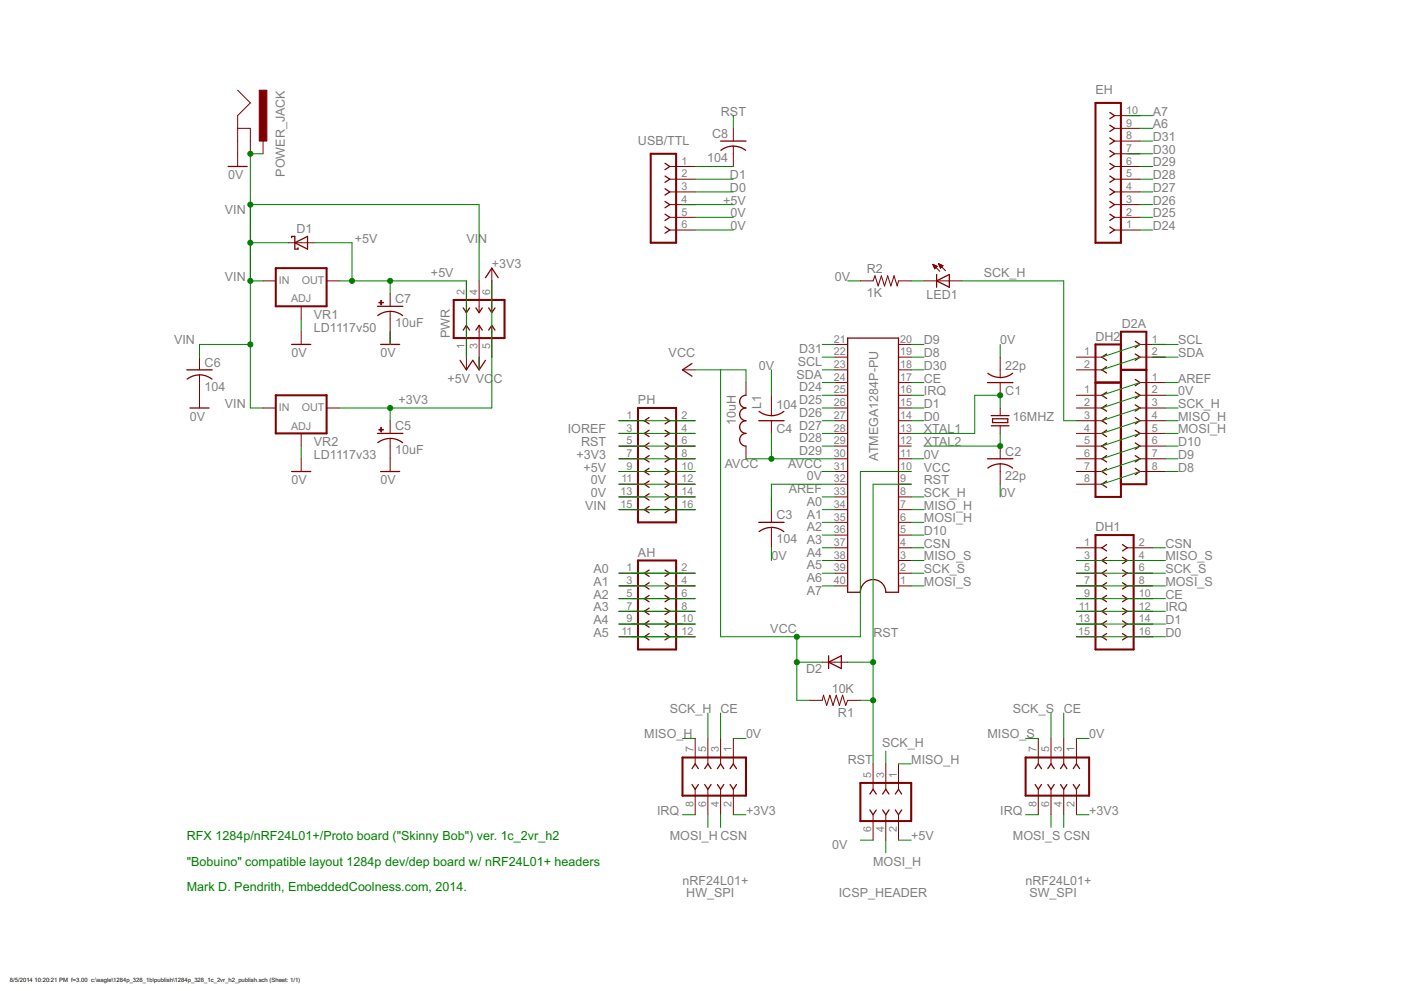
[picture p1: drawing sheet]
<svg xmlns="http://www.w3.org/2000/svg" width="840mm" height="594mm" viewBox="0 0 840 594" stroke-linecap="round" stroke-linejoin="round" font-family="sans-serif">
<g fill="none" stroke="#800000" stroke-width="1.2">
<path d="M657 62h15v84h-15zM390 92h15v54h-15zM165 161h31v23h-31zM272 180h30v23h-30zM672 206h-15v92h15v-99h15v91h-15M165 237h31v23h-31zM657 229h15M672 222h15M383 245h22v68h-22zM383 336h22v53h-22zM657 321h23v68h-23zM409 454h38v23h-38z"/>
<path d="M615 454h38v23h-38zM516 469h30v23h-30z"/>
</g>
<g fill="none" stroke="#800000" stroke-width=".6">
<path d="M142 54l8 8-8 7v31M142 77h8v15M440 77v8M668 77h15M668 69h15M158 85v7M402 100h15M440 88v12M668 100h15M668 92h15M668 85h15M402 115h15"/>
<path d="M402 107h15M668 115h15M668 107h15M402 138h15M402 130h15M402 123h15M668 138h15M668 130h15M668 123h15M173 146h15M559 158l4 5M559 158l3 2-2 1z"/>
<path d="M559 159h1M560 159h1M560 160h2M563 158l4 4M563 158l2 1-1 2zM563 158h1M563 159h2M563 160h2M158 168h7M196 168h7M234 176v8M280 168v19"/>
<path d="M287 168v19M295 161v26M516 168h7M539 168h7M554 168h23M560 160h1M560 161h1M564 160h.1M564 161h.1M181 184v7M181 199v7M234 187v19"/>
<path d="M280 195v27M287 195v27M295 195v19M120 214v8M501 214h7M501 206h7M539 214h7M539 206h7M600 214v12M645 214h16M683 214h16M683 206h16"/>
<path d="M120 225v20M409 222h8M447 229v8M462 237v12M501 237h7M501 229h7M501 222h7M539 237h7M539 229h7M539 222h7M600 229v8M645 237h16"/>
<path d="M645 222h16M683 237h16M683 229h16M158 245h7M181 260v7M196 245h7M234 252v8M371 252h15M371 260h15M402 252h15M402 260h15M462 252v8"/>
<path d="M501 245h7M501 252h7M501 260h7M539 245h7M539 252h7M539 260h7M600 245v4M600 255v5M645 245h16M645 252h16M645 260h16M683 245h16"/>
<path d="M683 252h16M683 260h16M181 275v8M234 263v20M371 267h15M371 275h15M402 267h15M402 275h15M447 267v8M501 267h7M501 275h7M539 267h7"/>
<path d="M539 275h7M600 267v8M600 278v12M645 267h16M645 275h16M683 267h16M683 275h16M371 283h15M371 290h15M371 298h15M402 283h15M402 290h15"/>
<path d="M402 298h15M501 283h7M501 290h7M501 298h7M539 283h7M539 290h7M539 298h7M645 283h16M645 290h16M683 283h16M371 306h15M402 306h15"/>
<path d="M462 306v7M462 316v12M501 306h7M501 313h7M539 306h7M539 313h7M501 328h7M501 336h7M501 321h7M539 328h7M539 336h7M539 321h7"/>
<path d="M645 328h16M645 336h16M676 328h15M676 336h15M371 344h15M371 351h15M371 359h15M402 344h15M402 351h15M402 359h15M501 344h7M501 351h7"/>
<path d="M539 344h7M539 351h7M645 344h16M645 351h16M645 359h16M676 344h15M676 351h15M676 359h15M371 366h15M371 374h15M402 366h15M402 374h15"/>
<path d="M645 366h16M645 374h16M676 366h15M676 374h15M371 382h15M402 382h15M493 397h15M645 382h16M676 382h15M485 420h8M508 420h8M417 443v15"/>
<path d="M424 443v15M432 443v15M440 443v15M523 458v15M531 458v15M539 458v15M623 443v15M630 443v15M638 443v15M645 443v15M417 473v15M424 473v15"/>
<path d="M432 473v15M440 473v15M623 473v15M630 473v15M638 473v15M645 473v15M523 488v16M531 488v16M539 488v16"/>
</g>
<g fill="none" stroke="#800000" stroke-width=".76">
<path d="M665 75l3 2-3 2M665 67l3 2-3 2M137 100h11M399 98l3 2-3 2M432 85h15M447 90a12 12 0 0 0-15 0M665 98l3 2-3 2M665 90l3 2-3 2M665 83l3 2-3 1M399 106l3 1-3 2M399 113l3 2-3 2M665 113l3 2-3 2"/>
<path d="M665 106l3 1-3 2M399 121l3 2-3 2M399 128l3 2-3 2M399 136l3 2-3 2M665 136l3 2-3 2M665 128l3 2-3 2M665 121l3 2-3 2M175 142h2v7h2M177 146l7-4v7zM291 166l4-5 4 5M562 168l7-3v7zM562 165v7"/>
<path d="M226 184h16M227 189a12 12 0 0 1 14 0M278 198l2-3 2 3M278 185l2 2 2-2M285 198l2-3 2 3M285 185l2 2 2-2M293 198l2-3 2 3M293 185l2 2 2-2M175 206h11M228 206h12M276 216l4 6 3-6 4 6 4-6M415 218l-6 4 6 4"/>
<path d="M508 203h31v152h-8a8 8 0 0 0-8-8 8 8 0 0 0-7 8h-8zM663 212l-2 2 2 2M663 220l-2 2 2 2M681 205l2 1-2 2M681 212l2 2-2 2M112 222h15M112 227a12 12 0 0 1 15 0M447 237a4 4 0 0 0-4 4 4 4 0 0 0 4 4 4 4 0 0 0-4 3 4 4 0 0 0 4 4 4 4 0 0 0-4 4 4 4 0 0 0 4 4 4 4 0 0 0-4 4 4 4 0 0 0 4 3M592 229h15M592 224a12 12 0 0 0 8 2M607 224a12 12 0 0 1-7 2M663 235l-2 2 2 2"/>
<path d="M681 227l2 2-2 2M681 235l2 2-2 2M114 245h11M226 260h16M389 250l-3 2 3 2M389 258l-3 2 3 2M399 258l3 2-3 2M399 250l3 2-3 2M455 252h15M455 247a12 12 0 0 0 15 0M594 255h11M594 249h11"/>
<path d="M595 251h9v2h-9zM663 243l-2 2 2 1M663 250l-2 2 2 2M663 258l-2 2 2 2M681 250l2 2-2 2M681 258l2 2-2 2M681 243l2 2-2 1M227 265a12 12 0 0 1 14 0M389 266l-3 1 3 2M389 273l-3 2 3 2M399 273l3 2-3 2M399 266l3 1-3 2"/>
<path d="M592 275h15M663 266l-2 1 2 2M663 273l-2 2 2 2M681 266l2 1-2 2M681 273l2 2-2 2M175 283h11M228 283h12M389 281l-3 2 3 2M389 288l-3 2 3 2M389 296l-3 2 3 2M399 288l3 2-3 2M399 281l3 2-3 2"/>
<path d="M399 296l3 2-3 2M592 281a12 12 0 0 1 15 0M663 281l-2 2 2 2M663 288l-2 2 2 2M681 281l2 2-2 2M389 304l-3 2 3 1M399 304l3 2-3 1M455 313h15M455 319a12 12 0 0 1 15 0M663 326l-2 2 2 2M663 334l-2 2 2 2M673 334l3 2-3 2"/>
<path d="M673 326l3 2-3 2M389 342l-3 2 3 2M389 349l-3 2 3 2M389 357l-3 2 3 2M399 349l3 2-3 2M399 342l3 2-3 2M399 357l3 2-3 2M663 342l-2 2 2 2M663 349l-2 2 2 2M663 357l-2 2 2 2M673 349l3 2-3 2M673 342l3 2-3 2"/>
<path d="M673 357l3 2-3 2M389 365l-3 1 3 2M389 372l-3 2 3 2M389 380l-3 2 3 2M399 365l3 1-3 2M399 380l3 2-3 2M399 372l3 2-3 2M663 365l-2 1 2 2M663 372l-2 2 2 2M663 380l-2 2 2 2M673 365l3 1-3 2M673 380l3 2-3 2"/>
<path d="M673 372l3 2-3 2M497 397l7-4v8zM497 393v8M415 461l2-3 2 3M415 470l2 3 2-3M423 461l1-3 2 3M423 470l1 3 2-3M430 461l2-3 2 3M430 470l2 3 2-3M438 461l2-3 2 3M438 470l2 3 2-3M522 476l1-3 2 3"/>
<path d="M529 476l2-3 2 3M537 476l2-3 2 3M621 461l2-3 1 3M621 470l2 3 1-3M628 461l2-3 2 3M628 470l2 3 2-3M636 461l2-3 2 3M636 470l2 3 2-3M643 461l2-3 2 3M643 470l2 3 2-3M522 486l1 2 2-2M529 486l2 2 2-2"/>
<path d="M537 486l2 2 2-2"/>
</g>
<g fill="#800000" stroke="#800000" stroke-width=".6">
<path d="M227 257l3 1z"/>
<path d="M228 256l1 3z"/>
<path d="M155 54h5v31h-5z"/>
<path d="M227 181l3 1z"/>
<path d="M228 180l1 3z"/>
</g>
<path d="M523 168l2-3 1 6 2-6 2 6 2-6 2 6 2-6 2 6 1-3M493 420l1-3 2 6 2-6 1 6 2-6 2 6 2-6 2 6 1-3" fill="none" stroke="#800000" stroke-width=".61"/>
<g fill="none" stroke="#008000" stroke-width=".6">
<path d="M440 69v8M676 69h15M683 77h8M158 92h-8v153h8M417 100h23M676 92h15M683 100h8M683 85h8M417 107h23M417 115h23M683 107h8M683 115h8"/>
<path d="M150 123h137v45M409 123h31M417 138h23M417 130h23M683 123h8M683 138h8M683 130h8M150 146h23M188 146h23v22M150 168h8M203 168h77v46M234 168v8"/>
<path d="M295 168v77h-92M508 168h8M546 168h8M577 168h61v84h7M181 191v8M234 199v7M150 206h-30v8M287 214v8M493 206h8M493 214h8M546 206h8M546 214h8"/>
<path d="M600 206v8M683 214l-22 8M683 206l-22 8M691 206h15M691 214h15M417 222h30v7M432 222v160h84v-99h30M462 222v15M493 229h8M493 237h8M493 222h8M546 229h8"/>
<path d="M546 237h8M546 222h8M683 237l-22 8M683 229l-22 8M699 229h7M699 237h7M234 245v7M371 260h46M371 252h46M462 260v15M493 260h8M493 252h8"/>
<path d="M493 245h8M546 252h8M546 245h8M600 245v-8h-16v23h-38M600 260v7h-46M683 260l-22 7M683 252l-22 8M683 245l-22 7M699 260h7M699 252h7M699 245h7M181 267v8"/>
<path d="M371 267h46M371 275h46M447 275h54M493 267h8M546 275h8M683 275l-22 8M683 267l-22 8M699 267h7M699 275h7M371 290h46M371 298h46M371 283h46"/>
<path d="M493 298h8M493 283h8M501 290h-39v16M546 290h-23v168M546 298h8M600 290v8M683 283l-22 7M699 283h7M371 306h46M493 313h8M493 306h8M546 313h8"/>
<path d="M546 306h8M462 328v8M493 328h8M493 336h8M493 321h8M546 328h8M546 336h8M546 321h8M645 336h54M691 328h8M371 359h46M371 351h46"/>
<path d="M371 344h46M493 351h8M493 344h8M546 351h8M546 344h8M645 359h54M645 351h54M645 344h54M371 366h46M371 374h46M645 366h54M645 374h54"/>
<path d="M371 382h46M478 382v38h7M478 397h15M508 397h15M645 382h54M516 420h7M424 427v16M432 427v16M630 427v16M638 427v16M409 443h8M440 443h7"/>
<path d="M531 450v8M539 458h7M615 443h8M645 443h8M409 488h8M424 488v8M432 488v8M440 488h7M615 488h8M630 488v8M638 488v8M645 488h8"/>
<path d="M516 504h7M531 504v7M539 504h7"/>
</g>
<g fill="#008000" stroke="#008000" stroke-width=".6">
<circle cx="523" cy="420" r="1.5"/>
<circle cx="523" cy="397" r="1.5"/>
<circle cx="150" cy="146" r="1.5"/>
<circle cx="150" cy="168" r="1.5"/>
<circle cx="150" cy="206" r="1.5"/>
<circle cx="150" cy="92" r="1.5"/>
<circle cx="150" cy="123" r="1.5"/>
<circle cx="600" cy="237" r="1.5"/>
<circle cx="600" cy="267" r="1.5"/>
<circle cx="462" cy="275" r="1.5"/>
<circle cx="478" cy="382" r="1.5"/>
<circle cx="478" cy="397" r="1.5"/>
<circle cx="211" cy="168" r="1.5"/>
<circle cx="234" cy="168" r="1.5"/>
<circle cx="234" cy="245" r="1.5"/>
</g>
<g font-size="8.4" fill="#808080">
<text x="657" y="56">EH</text>
<text x="432" y="69">RST</text>
<text x="691" y="69">A7</text>
<text x="691" y="77">A6</text>
<text x="427" y="83">C8</text>
<text x="382" y="87">USB/TTL</text>
<text x="691" y="85">D31</text>
<text x="691" y="92">D30</text>
<text x="424" y="97">104</text>
<text x="691" y="100">D29</text>
<text x="137" y="107">0V</text>
<text x="171" y="106" transform="rotate(-90 171 106)">POWER_JACK</text>
<text x="438" y="107">D1</text>
<text x="691" y="107">D28</text>
<text x="438" y="115">D0</text>
<text x="691" y="115">D27</text>
<text x="434" y="123">+5V</text>
<text x="691" y="123">D26</text>
<text x="135" y="128">VIN</text>
<text x="438" y="130">0V</text>
<text x="691" y="130">D25</text>
<text x="438" y="138">0V</text>
<text x="691" y="138">D24</text>
<text x="178" y="140">D1</text>
<text x="213" y="146">+5V</text>
<text x="280" y="146">VIN</text>
<text x="295" y="161">+3V3</text>
<text x="258" y="166">+5V</text>
<text x="520" y="164">R2</text>
<text x="590" y="166">SCK_H</text>
<text x="135" y="168">VIN</text>
<text x="501" y="168">0V</text>
<text x="520" y="178">1K</text>
<text x="555" y="179">LED1</text>
<text x="237" y="182">C7</text>
<text x="188" y="191">VR1</text>
<text x="237" y="196">10uF</text>
<text x="673" y="197">D2A</text>
<text x="188" y="199">LD1117v50</text>
<text x="270" y="203" transform="rotate(-90 270 203)">PWR</text>
<text x="104" y="206">VIN</text>
<text x="554" y="206">D9</text>
<text x="600" y="206">0V</text>
<text x="657" y="204">DH2</text>
<text x="706" y="206">SCL</text>
<text x="175" y="214">0V</text>
<text x="228" y="214">0V</text>
<text x="401" y="214">VCC</text>
<text x="479" y="212">D31</text>
<text x="554" y="214">D8</text>
<text x="706" y="214">SDA</text>
<text x="123" y="220">C6</text>
<text x="455" y="222">0V</text>
<text x="478" y="219">SCL</text>
<text x="554" y="222">D30</text>
<text x="478" y="227">SDA</text>
<text x="603" y="222">22p</text>
<text x="268" y="229">+5V VC</text>
<text x="296" y="229">C</text>
<text x="554" y="229">CE</text>
<text x="706" y="229">AREF</text>
<text x="123" y="234">104</text>
<text x="479" y="235">D24</text>
<text x="554" y="237">IRQ</text>
<text x="603" y="237">C1</text>
<text x="706" y="237">0V</text>
<text x="135" y="245">VIN</text>
<text x="239" y="242">+3V3</text>
<text x="382" y="242">PH</text>
<text x="456" y="245" transform="rotate(-90 456 245)">L1</text>
<text x="466" y="245">104</text>
<text x="479" y="242">D25</text>
<text x="554" y="245">D1</text>
<text x="706" y="245">SCK_H</text>
<text x="479" y="250">D26</text>
<text x="114" y="252">0V</text>
<text x="237" y="258">C5</text>
<text x="441" y="255" transform="rotate(-90 441 255)">10uH</text>
<text x="554" y="252">D0</text>
<text x="607" y="252">16MHZ</text>
<text x="706" y="252">MISO_H</text>
<text x="340" y="260">IOREF</text>
<text x="466" y="259">C4 D27</text>
<text x="554" y="260">XTAL1</text>
<text x="706" y="260">MOSI_H</text>
<text x="188" y="267">VR2</text>
<text x="348" y="267">RST</text>
<text x="479" y="265">D28</text>
<text x="554" y="267">XTAL2</text>
<text x="706" y="267">D10</text>
<text x="188" y="275">LD1117v33</text>
<text x="237" y="272">10uF</text>
<text x="346" y="275">+3V3</text>
<text x="479" y="273">D29</text>
<text x="554" y="275">0V</text>
<text x="603" y="273">C2</text>
<text x="706" y="275">D9</text>
<text x="435" y="280">AVCC</text>
<text x="473" y="280">AVCC</text>
<text x="527" y="276" transform="rotate(-90 527 276)">ATMEGA1284P-PU</text>
<text x="350" y="283">+5V</text>
<text x="554" y="283">VCC</text>
<text x="603" y="288">22p</text>
<text x="706" y="283">D8</text>
<text x="175" y="290">0V</text>
<text x="228" y="290">0V</text>
<text x="354" y="290">0V</text>
<text x="484" y="288">0V</text>
<text x="554" y="290">RST</text>
<text x="354" y="298">0V</text>
<text x="473" y="296">AREF</text>
<text x="554" y="298">SCK_H</text>
<text x="600" y="298">0V</text>
<text x="351" y="306">VIN</text>
<text x="484" y="303">A0</text>
<text x="554" y="306">MISO_H</text>
<text x="466" y="311">C3</text>
<text x="484" y="311">A1</text>
<text x="554" y="313">MOSI_H</text>
<text x="484" y="318">A2</text>
<text x="554" y="321">D10</text>
<text x="657" y="318">DH1</text>
<text x="466" y="326">104 A3</text>
<text x="554" y="328">CSN</text>
<text x="699" y="328">CSN</text>
<text x="382" y="334">AH</text>
<text x="484" y="334">A4</text>
<text x="463" y="336">0V</text>
<text x="484" y="341">A5</text>
<text x="554" y="336">MISO_S</text>
<text x="699" y="336">MISO_S</text>
<text x="356" y="344">A0</text>
<text x="554" y="344">SCK_S</text>
<text x="699" y="344">SCK_S</text>
<text x="356" y="351">A1</text>
<text x="484" y="349">A6</text>
<text x="554" y="351">MOSI_S</text>
<text x="699" y="351">MOSI_S</text>
<text x="356" y="359">A2</text>
<text x="484" y="357">A7</text>
<text x="699" y="359">CE</text>
<text x="356" y="366">A3</text>
<text x="699" y="366">IRQ</text>
<text x="356" y="374">A4</text>
<text x="699" y="374">D1</text>
<text x="356" y="382">A5</text>
<text x="462" y="379">VCC</text>
<text x="524" y="382">RST</text>
<text x="699" y="382">D0</text>
<text x="483" y="404">D2</text>
<text x="499" y="415">10K</text>
<text x="402" y="427">SCK_H CE</text>
<text x="502" y="430">R1</text>
<text x="607" y="427">SCK_S CE</text>
<text x="386" y="443">MISO_H</text>
<text x="447" y="443">0V</text>
<text x="592" y="443">MISO_S</text>
<text x="653" y="443">0V</text>
<text x="529" y="448">SCK_H</text>
<text x="508" y="458">RST</text>
<text x="546" y="458">MISO_H</text>
<text x="394" y="488">IRQ</text>
<text x="447" y="488">+3V3</text>
<text x="600" y="488">IRQ</text>
<text x="653" y="488">+3V3</text>
<text x="402" y="504">MOSI_H CSN</text>
<text x="546" y="504">+5V</text>
<text x="607" y="504">MOSI_S CSN</text>
<text x="499" y="509">0V</text>
<text x="523" y="519">MOSI_H</text>
<text x="409" y="530">nRF24L01+</text>
<text x="615" y="530">nRF24L01+</text>
<text x="411" y="538">HW_SPI</text>
<text x="503" y="538">ICSP_HEADER</text>
<text x="617" y="538">SW_SPI</text>
</g>
<g font-size="8.4" fill="#008000">
<text x="112" y="504">RFX 1284p/nRF24L01+/Proto board (&quot;Skinny Bob&quot;) ver. 1c_2vr_h2</text>
<text x="112" y="519">&quot;Bobuino&quot; compatible layout 1284p dev/dep board w/ nRF24L01+ headers</text>
<text x="112" y="534">Mark D. Pendrith, EmbeddedCoolness.com, 2014.</text>
</g>
<g font-size="7.2" fill="#808080">
<text x="675" y="68">10</text>
<text x="675" y="76">9</text>
<text x="675" y="83">8</text>
<text x="675" y="91">7</text>
<text x="409" y="99">1</text>
<text x="675" y="99">6</text>
<text x="409" y="106">2</text>
<text x="675" y="106">5</text>
<text x="409" y="114">3</text>
<text x="675" y="114">4</text>
<text x="409" y="122">4</text>
<text x="675" y="122">3</text>
<text x="409" y="129">5</text>
<text x="675" y="129">2</text>
<text x="409" y="137">6</text>
<text x="675" y="137">1</text>
<text x="167" y="170">IN</text>
<text x="181" y="170">OUT</text>
<text x="279" y="177" transform="rotate(-90 279 177)">2</text>
<text x="286" y="177" transform="rotate(-90 286 177)">4</text>
<text x="294" y="177" transform="rotate(-90 294 177)">6</text>
<text x="174" y="181">ADJ</text>
<text x="279" y="209" transform="rotate(-90 279 209)">1</text>
<text x="286" y="209" transform="rotate(-90 286 209)">3</text>
<text x="294" y="209" transform="rotate(-90 294 209)">5</text>
<text x="500" y="205">21</text>
<text x="540" y="205">20</text>
<text x="690" y="205">1</text>
<text x="500" y="213">22</text>
<text x="540" y="213">19</text>
<text x="650" y="213">1</text>
<text x="690" y="213">2</text>
<text x="500" y="221">23</text>
<text x="540" y="221">18</text>
<text x="650" y="221">2</text>
<text x="500" y="228">24</text>
<text x="540" y="228">17</text>
<text x="690" y="228">1</text>
<text x="500" y="236">25</text>
<text x="540" y="236">16</text>
<text x="650" y="236">1</text>
<text x="690" y="236">2</text>
<text x="500" y="244">26</text>
<text x="540" y="244">15</text>
<text x="650" y="244">2</text>
<text x="690" y="244">3</text>
<text x="167" y="246">IN</text>
<text x="181" y="246">OUT</text>
<text x="376" y="251">1</text>
<text x="409" y="251">2</text>
<text x="500" y="251">27</text>
<text x="540" y="251">14</text>
<text x="650" y="251">3</text>
<text x="690" y="251">4</text>
<text x="174" y="258">ADJ</text>
<text x="376" y="259">3</text>
<text x="409" y="259">4</text>
<text x="500" y="259">28</text>
<text x="540" y="259">13</text>
<text x="650" y="259">4</text>
<text x="690" y="259">5</text>
<text x="376" y="266">5</text>
<text x="409" y="266">6</text>
<text x="500" y="266">29</text>
<text x="540" y="266">12</text>
<text x="650" y="266">5</text>
<text x="690" y="266">6</text>
<text x="376" y="274">7</text>
<text x="409" y="274">8</text>
<text x="500" y="274">30</text>
<text x="540" y="274">11</text>
<text x="650" y="274">6</text>
<text x="690" y="274">7</text>
<text x="376" y="282">9</text>
<text x="409" y="282">10</text>
<text x="500" y="282">31</text>
<text x="540" y="282">10</text>
<text x="650" y="282">7</text>
<text x="690" y="282">8</text>
<text x="373" y="289">11</text>
<text x="409" y="289">12</text>
<text x="500" y="289">32</text>
<text x="540" y="289">9</text>
<text x="650" y="289">8</text>
<text x="372" y="297">13</text>
<text x="409" y="297">14</text>
<text x="500" y="297">33</text>
<text x="540" y="297">8</text>
<text x="372" y="304">15</text>
<text x="409" y="304">16</text>
<text x="500" y="304">34</text>
<text x="540" y="304">7</text>
<text x="500" y="312">35</text>
<text x="540" y="312">6</text>
<text x="500" y="320">36</text>
<text x="540" y="320">5</text>
<text x="500" y="327">37</text>
<text x="540" y="327">4</text>
<text x="650" y="327">1</text>
<text x="683" y="327">2</text>
<text x="500" y="335">38</text>
<text x="540" y="335">3</text>
<text x="650" y="335">3</text>
<text x="683" y="335">4</text>
<text x="376" y="343">1</text>
<text x="409" y="343">2</text>
<text x="500" y="343">39</text>
<text x="540" y="343">2</text>
<text x="650" y="343">5</text>
<text x="683" y="343">6</text>
<text x="376" y="350">3</text>
<text x="409" y="350">4</text>
<text x="500" y="350">40</text>
<text x="540" y="350">1</text>
<text x="650" y="350">7</text>
<text x="683" y="350">8</text>
<text x="376" y="358">5</text>
<text x="409" y="358">6</text>
<text x="650" y="358">9</text>
<text x="683" y="358">10</text>
<text x="376" y="365">7</text>
<text x="409" y="365">8</text>
<text x="647" y="365">11</text>
<text x="683" y="365">12</text>
<text x="376" y="373">9</text>
<text x="409" y="373">10</text>
<text x="646" y="373">13</text>
<text x="683" y="373">14</text>
<text x="373" y="381">11</text>
<text x="409" y="381">12</text>
<text x="646" y="381">15</text>
<text x="683" y="381">16</text>
<text x="416" y="451" transform="rotate(-90 416 451)">7</text>
<text x="423" y="451" transform="rotate(-90 423 451)">5</text>
<text x="431" y="451" transform="rotate(-90 431 451)">3</text>
<text x="439" y="451" transform="rotate(-90 439 451)">1</text>
<text x="621" y="451" transform="rotate(-90 621 451)">7</text>
<text x="629" y="451" transform="rotate(-90 629 451)">5</text>
<text x="637" y="451" transform="rotate(-90 637 451)">3</text>
<text x="644" y="451" transform="rotate(-90 644 451)">1</text>
<text x="522" y="466" transform="rotate(-90 522 466)">5</text>
<text x="530" y="466" transform="rotate(-90 530 466)">3</text>
<text x="538" y="466" transform="rotate(-90 538 466)">1</text>
<text x="416" y="484" transform="rotate(-90 416 484)">8</text>
<text x="423" y="484" transform="rotate(-90 423 484)">6</text>
<text x="431" y="484" transform="rotate(-90 431 484)">4</text>
<text x="439" y="484" transform="rotate(-90 439 484)">2</text>
<text x="621" y="484" transform="rotate(-90 621 484)">8</text>
<text x="629" y="484" transform="rotate(-90 629 484)">6</text>
<text x="637" y="484" transform="rotate(-90 637 484)">4</text>
<text x="644" y="484" transform="rotate(-90 644 484)">2</text>
<text x="522" y="499" transform="rotate(-90 522 499)">6</text>
<text x="530" y="499" transform="rotate(-90 530 499)">4</text>
<text x="538" y="499" transform="rotate(-90 538 499)">2</text>
</g>
<g font-size="4">
<text x="6" y="589">8/5/2014</text>
<text x="21" y="589">10:20:21 PM f=3.00 c:\eagle\1284p_328_1b\publish\1284p_328_1c_2vr_h2_publish.sch (Sheet: 1/1)</text>
</g>
</svg>
